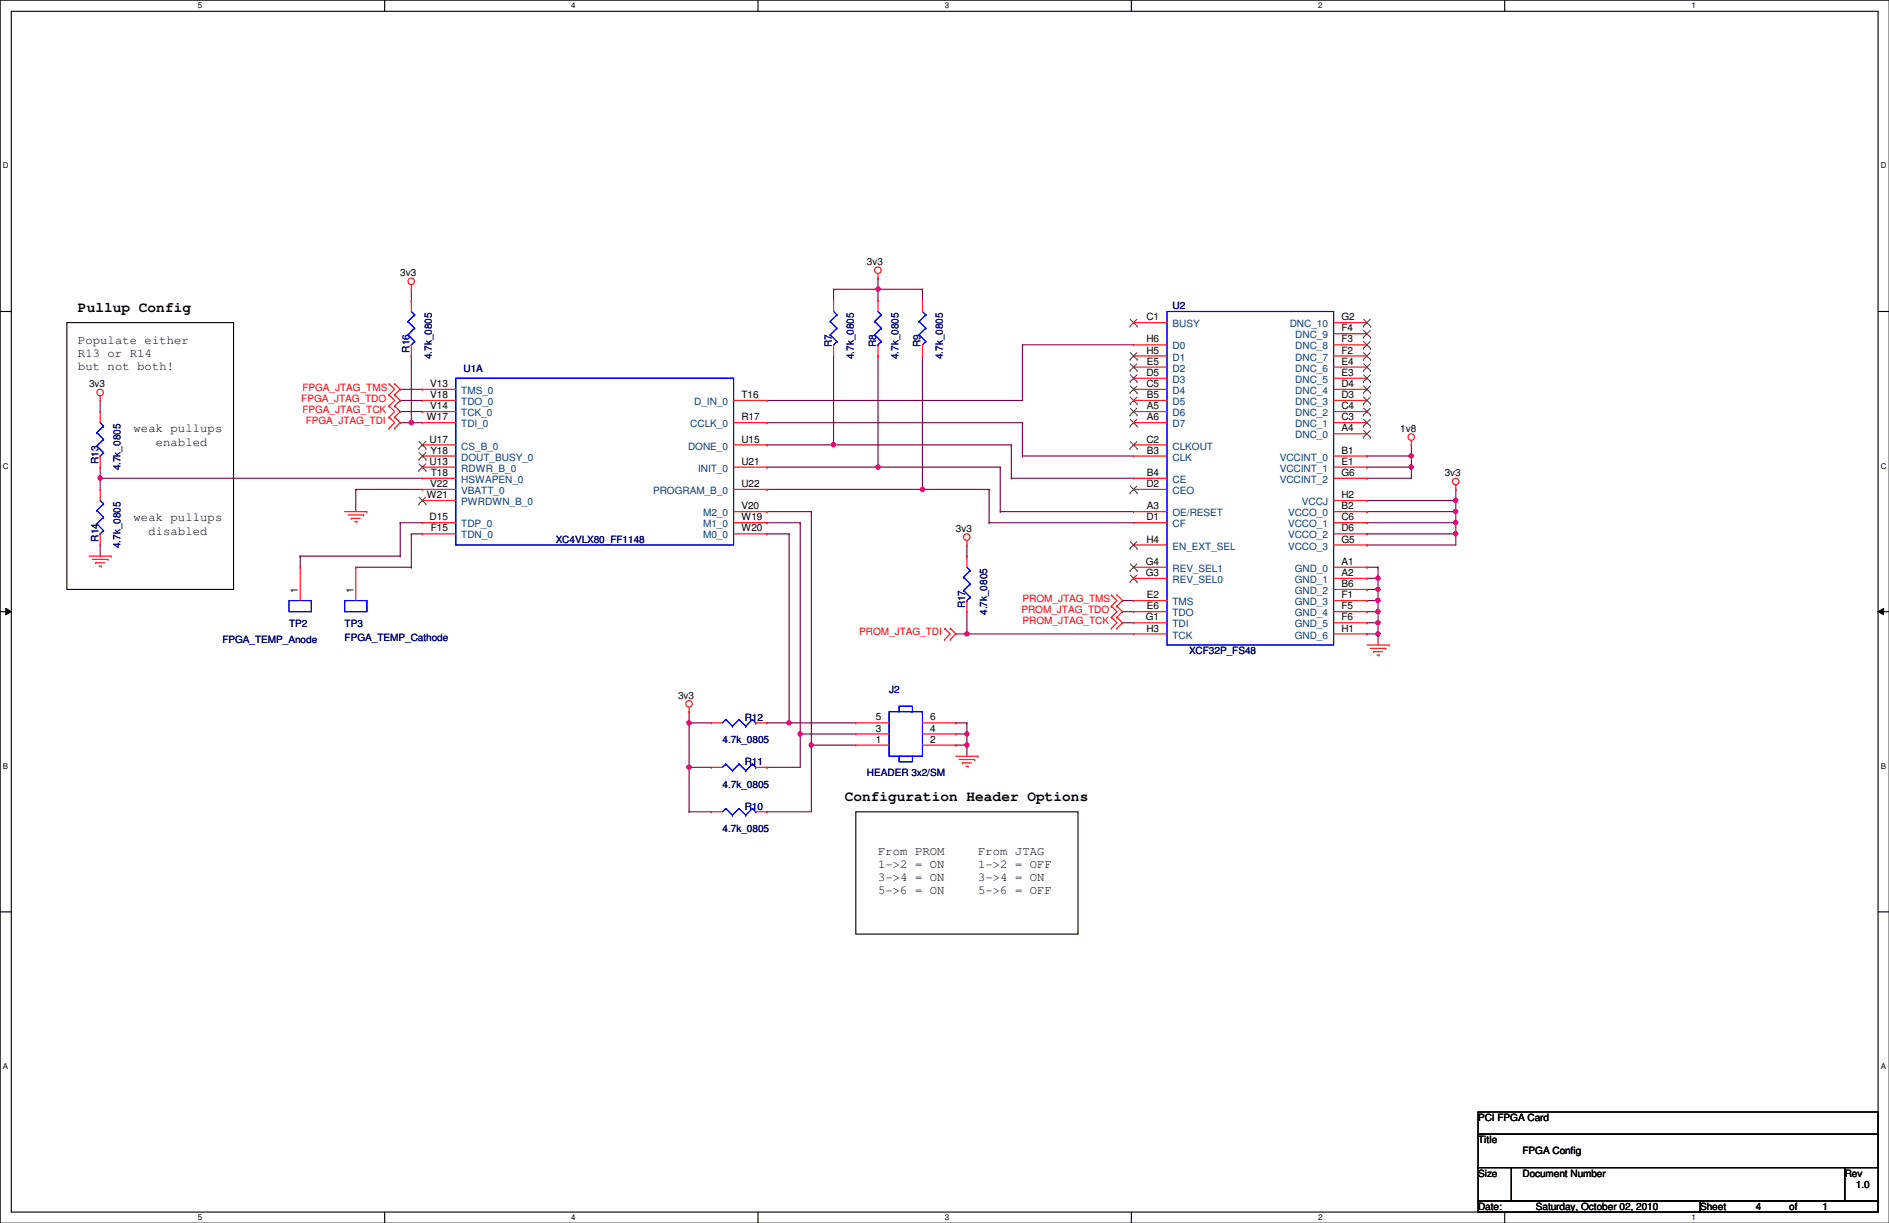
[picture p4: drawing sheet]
<svg xmlns="http://www.w3.org/2000/svg" width="432mm" height="279mm" viewBox="0 0 432 279" stroke-linecap="round" stroke-linejoin="round" font-family="sans-serif">
<path d="M0 0h431.8v279.4h-431.8zM2.6 2.6h426.7v274.3h-426.7z" fill="none" stroke="#000" stroke-width=".25"/>
<g fill="#fff">
<path d="M45.3 .3h.9v2h-.9z"/>
<path d="M45.3 277.2h.9v1.9h-.9z"/>
</g>
<path d="M87.9 0v2.6M87.9 276.9v2.5" fill="none" stroke="#000" stroke-width=".25"/>
<g fill="#fff">
<path d="M130.6 .3h1v2h-1z"/>
<path d="M130.6 277.2h1v1.9h-1z"/>
</g>
<path d="M173.3 0v2.6M173.3 276.9v2.5" fill="none" stroke="#000" stroke-width=".25"/>
<g fill="#fff">
<path d="M215.9 .3h1v2h-1z"/>
<path d="M215.9 277.2h1v1.9h-1z"/>
</g>
<path d="M258.6 0v2.6M258.6 276.9v2.5" fill="none" stroke="#000" stroke-width=".25"/>
<g fill="#fff">
<path d="M301.3 .3h1v2h-1z"/>
<path d="M301.3 277.2h1v1.9h-1z"/>
</g>
<path d="M344 0v2.6M344 276.9v2.5" fill="none" stroke="#000" stroke-width=".25"/>
<g fill="#fff">
<path d="M386.6 .3h1v2h-1z"/>
<path d="M386.6 277.2h1v1.9h-1z"/>
<path d="M.7 36.9h1.2v2h-1.2z"/>
<path d="M429.9 36.9h1.3v2h-1.3z"/>
<path d="M.7 105.5h1.2v1.9h-1.2z"/>
<path d="M429.9 105.5h1.3v1.9h-1.3z"/>
</g>
<path d="M0 71.2h2.6M429.3 71.2h2.5" fill="none" stroke="#000" stroke-width=".25"/>
<g fill="#fff">
<path d="M.7 174h1.2v2h-1.2z"/>
<path d="M429.9 174h1.2v2h-1.2z"/>
</g>
<path d="M0 139.7h2.6M429.3 139.7h2.5" fill="none" stroke="#000" stroke-width=".25"/>
<path d="M1.3 139l1.3 .7-1.3 .8zM429.3 139.7l1.3-.7v1.5z" fill="#000"/>
<path d="M1.3 139l1.3 .7-1.3 .8zM429.3 139.7l1.3-.7v1.5z" fill="none" stroke="#000" stroke-width=".23"/>
<g fill="#fff">
<path d="M.7 242.6h1.2v2h-1.2z"/>
<path d="M429.9 242.6h1.2v2h-1.2z"/>
</g>
<path d="M15.3 73.7h38.1v61h-38.1zM195.6 185.5h50.8v27.9h-50.8zM0 208.3h2.6M429.3 208.3h2.5" fill="none" stroke="#000" stroke-width=".25"/>
<path d="M315 139.7h.1M315 139.7v2.6" fill="none" stroke="#800040" stroke-width=".25"/>
<circle cx="315" cy="139.7" r=".49" fill="#f0f"/>
<circle cx="315" cy="139.7" r=".49" fill="none" stroke="#f0f" stroke-width=".25"/>
<path d="M315 134.7h.1M315 134.7v2.5" fill="none" stroke="#800040" stroke-width=".25"/>
<circle cx="315" cy="134.6" r=".49" fill="#f0f"/>
<circle cx="315" cy="134.6" r=".49" fill="none" stroke="#f0f" stroke-width=".25"/>
<path d="M315 132.1h.1M315 132.1v2.6" fill="none" stroke="#800040" stroke-width=".25"/>
<circle cx="315" cy="132.1" r=".49" fill="#f0f"/>
<circle cx="315" cy="132.1" r=".49" fill="none" stroke="#f0f" stroke-width=".25"/>
<g fill="none" stroke="#800040" stroke-width=".25">
<path d="M312.5 129.6h.1M312.5 137.2h.1M312.5 139.7h.1M312.5 134.7h.1M312.5 132.1h.1M312.5 129.6h2.5M312.5 137.2h2.5M312.5 134.7h2.5M315 129.6h.1M315 137.2h.1M315 129.6v2.5h-2.5M315 137.2v2.5h-2.5"/>
<path d="M312.5 142.3h.1M312.5 142.3h2.5"/>
</g>
<circle cx="315" cy="137.2" r=".49" fill="#f0f"/>
<circle cx="315" cy="137.2" r=".49" fill="none" stroke="#f0f" stroke-width=".25"/>
<path d="M315 144.8h.1M315 144.8v2.6" fill="none" stroke="#800040" stroke-width=".25"/>
<circle cx="315" cy="144.8" r=".49" fill="#f0f"/>
<circle cx="315" cy="144.8" r=".49" fill="none" stroke="#f0f" stroke-width=".25"/>
<path d="M91.5 94h.1M91.5 91.5h.1M91.5 88.9h.1M91.5 94h5.1M91.5 91.5h5.1M91.5 88.9h5.1M94 96.6h.1M94 96.6h2.6M312.5 144.8h.1M315 142.3h.1M315 142.3v2.5h-2.5" fill="none" stroke="#800040" stroke-width=".25"/>
<circle cx="315" cy="142.3" r=".49" fill="#f0f"/>
<circle cx="315" cy="142.3" r=".49" fill="none" stroke="#f0f" stroke-width=".25"/>
<g fill="none" stroke="#800040" stroke-width=".25">
<path d="M233.7 78.8h.1M233.7 78.8h25.4M233.7 78.8v12.7M175.3 96.6h.1M175.3 96.6h58.4M233.7 96.6h.1M233.7 96.6v7.6M210.9 111.8h.1M210.9 111.8h15.2M228.6 106.7h.1M228.6 116.9h.1M228.6 106.7v10.2"/>
<path d="M228.6 116.9h30.5M231.2 109.3h.1M231.2 101.6h.1M231.2 109.3h27.9M231.2 101.6v7.7M233.7 104.2h.1M233.7 104.2h25.4M256.6 139.7h.1M256.6 137.2h.1M256.6 139.7h2.5M256.6 137.2h2.5M221 144.8h.1"/>
<path d="M221 144.8h38.1"/>
</g>
<circle cx="210.8" cy="111.8" r=".49" fill="#f0f"/>
<circle cx="210.8" cy="111.8" r=".49" fill="none" stroke="#f0f" stroke-width=".25"/>
<path d="M175.3 91.5h.1M175.3 91.5h58.4M190.5 101.6h.1M190.5 101.6h40.7M226.1 111.8h.1M226.1 119.4h.1M226.1 111.8v7.6M226.1 119.4h33" fill="none" stroke="#800040" stroke-width=".25"/>
<circle cx="190.5" cy="101.6" r=".49" fill="#f0f"/>
<circle cx="190.5" cy="101.6" r=".49" fill="none" stroke="#f0f" stroke-width=".25"/>
<path d="M200.7 106.7h.1M200.7 106.7h27.9" fill="none" stroke="#800040" stroke-width=".25"/>
<circle cx="200.7" cy="106.7" r=".49" fill="#f0f"/>
<circle cx="200.7" cy="106.7" r=".49" fill="none" stroke="#f0f" stroke-width=".25"/>
<g fill="none" stroke="#800040" stroke-width=".25">
<path d="M200.7 66.1h.1M200.7 63.5h.1M200.7 63.5v2.6M200.7 66.1h10.2M210.9 66.1h.1M210.9 66.1v2.5M190.5 81.3h.1M190.5 81.3v20.3h-15.2M200.7 81.3h.1M200.7 81.3v25.4h-25.4M210.9 81.3h.1M210.9 81.3v30.5"/>
<path d="M175.3 101.6h.1M175.3 106.7h.1"/>
</g>
<circle cx="200.7" cy="66.1" r=".49" fill="#f0f"/>
<circle cx="200.7" cy="66.1" r=".49" fill="none" stroke="#f0f" stroke-width=".25"/>
<path d="M190.5 66.1h.1M190.5 66.1v2.5M190.5 66.1h10.2M200.7 66.1h.1M200.7 66.1v2.5M312.5 116.9h.1M312.5 116.9h20.3" fill="none" stroke="#800040" stroke-width=".25"/>
<circle cx="332.8" cy="116.9" r=".49" fill="#f0f"/>
<circle cx="332.8" cy="116.9" r=".49" fill="none" stroke="#f0f" stroke-width=".25"/>
<path d="M312.5 119.4h.1M312.5 119.4h20.3M332.8 122h.1M332.8 122v2.5" fill="none" stroke="#800040" stroke-width=".25"/>
<circle cx="332.8" cy="119.4" r=".49" fill="#f0f"/>
<circle cx="332.8" cy="119.4" r=".49" fill="none" stroke="#f0f" stroke-width=".25"/>
<path d="M312.5 122h.1M312.5 122h20.3" fill="none" stroke="#800040" stroke-width=".25"/>
<circle cx="332.8" cy="121.9" r=".49" fill="#f0f"/>
<circle cx="332.8" cy="121.9" r=".49" fill="none" stroke="#f0f" stroke-width=".25"/>
<path d="M312.5 114.3h.1M312.5 114.3h20.3M312.5 124.5h.1M312.5 124.5h20.3" fill="none" stroke="#800040" stroke-width=".25"/>
<circle cx="332.8" cy="114.3" r=".49" fill="#f0f"/>
<circle cx="332.8" cy="114.3" r=".49" fill="none" stroke="#f0f" stroke-width=".25"/>
<path d="M322.6 106.7h.1M322.6 106.7v2.6" fill="none" stroke="#800040" stroke-width=".25"/>
<circle cx="322.6" cy="106.7" r=".49" fill="#f0f"/>
<circle cx="322.6" cy="106.7" r=".49" fill="none" stroke="#f0f" stroke-width=".25"/>
<path d="M312.5 104.2h.1M312.5 104.2h10.1" fill="none" stroke="#800040" stroke-width=".25"/>
<circle cx="322.6" cy="104.2" r=".49" fill="#f0f"/>
<circle cx="322.6" cy="104.2" r=".49" fill="none" stroke="#f0f" stroke-width=".25"/>
<g fill="none" stroke="#800040" stroke-width=".25">
<path d="M175.3 119.4h.1M175.3 116.9h.1M175.3 119.4h7.6M175.3 116.9h10.2M185.5 116.9h.1M185.5 116.9v53.3M312.5 106.7h.1M312.5 109.3h.1M312.5 109.3h10.1M322.6 104.2h.1M322.6 101.6h.1M322.6 101.6v5.1h-10.1"/>
<path d="M175.3 122h.1M175.3 122h5.1M180.4 122h.1M180.4 122v43.1h-5.1M157.5 175.3h.1M157.5 175.3v10.2M175.3 165.1h.1M175.3 175.3h.1M182.9 167.7h.1M182.9 167.7v7.6h-7.6M157.5 185.5h.1M157.5 185.5h5.1"/>
<path d="M175.3 185.5h.1M175.3 185.5h10.2"/>
</g>
<circle cx="157.5" cy="175.3" r=".49" fill="#f0f"/>
<circle cx="157.5" cy="175.3" r=".49" fill="none" stroke="#f0f" stroke-width=".25"/>
<path d="M157.5 175.3h.1M157.5 165.1h.1M157.5 175.3h5.1M157.5 165.1v10.2" fill="none" stroke="#800040" stroke-width=".25"/>
<circle cx="157.5" cy="165.1" r=".49" fill="#f0f"/>
<circle cx="157.5" cy="165.1" r=".49" fill="none" stroke="#f0f" stroke-width=".25"/>
<path d="M157.5 165.1h.1M157.5 162.6h.1M157.5 165.1h5.1M157.5 162.6v2.5M180.4 165.1h.1M180.4 165.1h15.2" fill="none" stroke="#800040" stroke-width=".25"/>
<circle cx="180.4" cy="165.1" r=".49" fill="#f0f"/>
<circle cx="180.4" cy="165.1" r=".49" fill="none" stroke="#f0f" stroke-width=".25"/>
<path d="M182.9 167.7h.1M182.9 167.7h12.7" fill="none" stroke="#800040" stroke-width=".25"/>
<circle cx="182.9" cy="167.7" r=".49" fill="#f0f"/>
<circle cx="182.9" cy="167.7" r=".49" fill="none" stroke="#f0f" stroke-width=".25"/>
<path d="M185.5 170.2h.1M185.5 170.2h10.1" fill="none" stroke="#800040" stroke-width=".25"/>
<circle cx="185.4" cy="170.2" r=".49" fill="#f0f"/>
<circle cx="185.4" cy="170.2" r=".49" fill="none" stroke="#f0f" stroke-width=".25"/>
<path d="M185.5 170.2h.1M185.5 170.2v15.3M221 165.1h.1M221 170.2h.1M221 165.1v2.6M221 170.2v2.6" fill="none" stroke="#800040" stroke-width=".25"/>
<circle cx="221" cy="170.2" r=".49" fill="#f0f"/>
<circle cx="221" cy="170.2" r=".49" fill="none" stroke="#f0f" stroke-width=".25"/>
<path d="M218.5 165.1h.1M218.5 167.7h.1M218.5 170.2h.1M218.5 165.1h2.5M218.5 167.7h2.5M221 167.7h.1M221 167.7v2.5h-2.5" fill="none" stroke="#800040" stroke-width=".25"/>
<circle cx="221" cy="167.7" r=".49" fill="#f0f"/>
<circle cx="221" cy="167.7" r=".49" fill="none" stroke="#f0f" stroke-width=".25"/>
<g fill="none" stroke="#800040" stroke-width=".25">
<path d="M22.9 94h.1M22.9 91.5v2.5M22.9 109.3h.1M22.9 109.3h73.7M22.9 106.7v2.6M91.5 119.4h.1M91.5 119.4v7.6M91.5 119.4h5.1M175.3 111.8h.1M175.3 111.8h35.6M182.9 119.4h.1M182.9 119.4v48.3"/>
<path d="M332.8 119.4h.1M332.8 114.3h.1M332.8 111.8h.1M332.8 116.9h.1M332.8 111.8v10.2M68.6 127h.1M68.6 127h22.9M68.6 127v2.6M81.3 129.6h.1M81.3 129.6h12.7M91.5 127h.1M94 122h.1"/>
<path d="M94 129.6h.1M94 122h2.6M94 122v7.6"/>
</g>
<circle cx="22.9" cy="109.2" r=".49" fill="#f0f"/>
<circle cx="22.9" cy="109.2" r=".49" fill="none" stroke="#f0f" stroke-width=".25"/>
<path d="M94 81.3h.1M94 81.3v15.3M22.9 109.3h.1M22.9 109.3v2.5M81.3 111.8h.1M81.3 111.8h15.3M81.3 111.8v5.1M22.9 127h.1M22.9 124.5v2.5" fill="none" stroke="#800040" stroke-width=".25"/>
<circle cx="94" cy="96.5" r=".49" fill="#f0f"/>
<circle cx="94" cy="96.5" r=".49" fill="none" stroke="#f0f" stroke-width=".25"/>
<path d="M94 68.6h.1M94 66.1v2.5M91.5 96.6h.1M91.5 96.6h2.5M221 127h.1M221 139.7h.1M221 124.5v2.5M221 139.7v5.1" fill="none" stroke="#800040" stroke-width=".25"/>
<circle cx="221" cy="144.8" r=".49" fill="#f0f"/>
<circle cx="221" cy="144.8" r=".49" fill="none" stroke="#f0f" stroke-width=".25"/>
<path d="M218.5 144.8h.1M218.5 144.8h2.5M256.6 142.3h.1M256.6 142.3h2.5" fill="none" stroke="#800040" stroke-width=".25"/>
<g fill="none" stroke="#f00" stroke-width=".25">
<path d="M94 66.1h.1M94 68.6h.1M94 65.1v1M94 68.6v2.6M94 78.8v2.5M190.5 68.6h.1M190.5 68.6v2.6M190.5 78.8v2.5M200.7 63.5h.1M200.7 68.6h.1M200.7 62.5v1M200.7 68.6v2.6"/>
<path d="M200.7 78.8v2.5M210.9 68.6h.1M210.9 68.6v2.6M210.9 78.8v2.5M259.1 73.7h.1M259.1 78.8h.1M259.1 73.7h7.6M259.1 78.8h7.6M304.8 73.7h7.7M304.8 78.8h7.7M304.8 76.2h7.7M312.5 78.8h.1"/>
<path d="M312.5 76.2h.1M312.5 73.7h.1M22.9 91.5h.1M22.9 94h.1M22.9 90.5v1M22.9 94v2.6M88.9 95.3h.1M88.9 97.8h.1M88.9 92.8h.1M88.9 90.2h.1M88.9 87.7h.1M88.9 95.3l1.3 1.3-1.3 1.2"/>
<path d="M88.9 92.8l1.3 1.2-1.3 1.3M88.9 90.2l1.3 1.3-1.3 1.3M88.9 87.7l1.3 1.2-1.3 1.3M90.2 97.8h.1M90.2 95.3h.1M90.2 92.8h.1M90.2 90.2h.1M90.2 87.7h.1M90.2 95.3l1.3 1.3-1.3 1.2M90.2 92.8l1.3 1.2-1.3 1.3M90.2 90.2l1.3 1.3-1.3 1.3M90.2 87.7l1.3 1.2-1.3 1.3"/>
<path d="M94 81.3h.1M96.6 88.9h.1M96.6 91.5h.1M96.6 94h.1M96.6 96.6h.1M96.6 88.9h7.6M96.6 91.5h7.6M96.6 94h7.6M96.6 96.6h7.6M167.7 91.5h7.6M167.7 96.6h7.6M175.3 96.6h.1"/>
<path d="M175.3 91.5h.1M190.5 81.3h.1M200.7 81.3h.1M210.9 81.3h.1M259.1 81.3h.1M259.1 83.9h.1M259.1 86.4h.1M259.1 88.9h.1M259.1 91.5h.1M259.1 94h.1M259.1 96.6h.1M259.1 81.3h7.6"/>
<path d="M259.1 83.9h7.6M259.1 86.4h7.6M259.1 88.9h7.6M259.1 91.5h7.6M259.1 94h7.6M259.1 96.6h7.6M304.8 81.3h7.7M304.8 83.9h7.7M304.8 86.4h7.7M304.8 88.9h7.7M304.8 91.5h7.7M304.8 94h7.7"/>
<path d="M304.8 96.6h7.7M304.8 99.1h7.7M312.5 99.1h.1M312.5 96.6h.1M312.5 94h.1M312.5 91.5h.1M312.5 88.9h.1M312.5 86.4h.1M312.5 83.9h.1M312.5 81.3h.1M22.9 111.8h.1M22.9 106.7h.1"/>
<path d="M22.9 104.2v2.5M22.9 111.8v2.5M78.8 116.9h5.1M79.5 117.6h3.6M80.3 118.4h.1M80.3 118.4h2M81.1 119.2h.5M81.6 119.2h.1M83.1 117.6h.1M83.9 116.9h.1M96.6 109.3h.1M96.6 111.8h.1"/>
<path d="M96.6 114.3h.1M96.6 119.4h.1M96.6 101.6h.1M96.6 106.7h.1M96.6 104.2h.1M96.6 109.3h7.6M96.6 111.8h7.6M96.6 104.2h7.6M96.6 101.6h7.6M96.6 119.4h7.6M96.6 106.7h7.6M96.6 114.3h7.6"/>
<path d="M167.7 116.9h7.6M167.7 111.8h7.6M167.7 101.6h7.6M167.7 119.4h7.6M167.7 106.7h7.6M175.3 111.8h.1M175.3 106.7h.1M175.3 101.6h.1M175.3 116.9h.1M175.3 119.4h.1M259.1 109.3h.1M259.1 111.8h.1"/>
<path d="M259.1 104.2h.1M259.1 101.6h.1M259.1 119.4h.1M259.1 116.9h.1M259.1 116.9h7.6M259.1 109.3h7.6M259.1 111.8h7.6M259.1 104.2h7.6M259.1 101.6h7.6M259.1 119.4h7.6M304.8 116.9h7.7M304.8 109.3h7.7"/>
<path d="M304.8 104.2h7.7M304.8 119.4h7.7M304.8 106.7h7.7M304.8 114.3h7.7M312.5 104.2h.1M312.5 106.7h.1M312.5 109.3h.1M312.5 114.3h.1M312.5 116.9h.1M312.5 119.4h.1M322.6 101.6h.1M322.6 100.6v1"/>
<path d="M332.8 111.8h.1M332.8 110.8v1M20.4 127h5M21.1 127.8h3.6M21.9 128.6h.1M21.9 128.6h2M22.6 129.3h.6M22.9 124.5h.1M22.9 122v2.5M23.2 129.3h.1M24.7 127.8h.1M25.4 127h.1"/>
<path d="M68.6 129.6h.1M68.6 129.6v7.6M81.3 129.6h.1M81.3 129.6v7.6M96.6 122h.1M96.6 122h7.6M167.7 122h7.6M175.3 122h.1M221 124.5h.1M221 127h.1M221 139.7h.1M221 123.5v1"/>
<path d="M221 127v2.6M221 137.2v2.5M254 138.5h.1M254 135.9h.1M254 138.5l1.3 1.2-1.3 1.3M254 135.9l1.3 1.3-1.3 1.3M255.3 138.5h.1M255.3 135.9h.1M255.3 138.5l1.3 1.2-1.3 1.3M255.3 135.9l1.3 1.3-1.3 1.3M259.1 124.5h.1M259.1 132.1h.1"/>
<path d="M259.1 129.6h.1M259.1 139.7h.1M259.1 137.2h.1M259.1 124.5h7.6M259.1 129.6h7.6M259.1 132.1h7.6M259.1 137.2h7.6M259.1 139.7h7.6M304.8 124.5h7.7M304.8 129.6h7.7M304.8 132.1h7.7M304.8 134.7h7.7"/>
<path d="M304.8 137.2h7.7M304.8 139.7h7.7M304.8 122h7.7M312.5 129.6h.1M312.5 132.1h.1M312.5 134.7h.1M312.5 137.2h.1M312.5 139.7h.1M312.5 122h.1M312.5 124.5h.1M215.9 143.6h.1M215.9 146.1h.1"/>
<path d="M215.9 143.6l1.3 1.2-1.3 1.3M217.2 146.1h.1M217.2 143.6h.1M217.2 143.6l1.3 1.2-1.3 1.3M254 141h.1M254 143.6h.1M254 141l1.3 1.3-1.3 1.3M255.3 143.6h.1M255.3 141h.1M255.3 141l1.3 1.3-1.3 1.3M259.1 144.8h.1M259.1 142.3h.1"/>
<path d="M259.1 142.3h7.6M259.1 144.8h7.6M304.8 142.3h7.7M304.8 144.8h7.7M312.5 142.3h.1M312.5 144.8h.1M312.5 147.4h5M313.2 148.1h3.6M314 148.9h.1M314 148.9h2M314.7 149.6h.6M315.3 149.6h.1"/>
<path d="M316.8 148.1h.1M317.5 147.4h.1M157.5 162.6h.1M157.5 161.6v1M162.6 165.1h.1M162.6 175.3h.1M162.6 165.1h2.5M162.6 175.3h2.5M172.8 165.1h2.5M172.8 175.3h2.5M175.3 165.1h.1M175.3 175.3h.1"/>
<path d="M195.6 170.2h.1M195.6 167.7h.1M195.6 165.1h.1M195.6 165.1h7.6M195.6 170.2h7.6M195.6 167.7h7.6M210.9 165.1h7.6M210.9 170.2h7.6M210.9 167.7h7.6M218.5 170.2h.1M218.5 167.7h.1M218.5 165.1h.1"/>
<path d="M218.5 172.8h5.1M219.2 173.5h3.6M220 174.3h.1M220 174.3h2M220.8 175h.5M221.3 175h.1M222.8 173.5h.1M223.6 172.8h.1M162.6 185.5h.1M162.6 185.5h2.5M172.8 185.5h2.5M175.3 185.5h.1"/>
<circle cx="94" cy="64.3" r=".75"/>
<circle cx="200.7" cy="61.7" r=".75"/>
<circle cx="22.9" cy="89.7" r=".75"/>
<circle cx="322.6" cy="99.8" r=".75"/>
<circle cx="332.8" cy="110" r=".75"/>
<circle cx="221" cy="122.7" r=".75"/>
<circle cx="157.5" cy="160.8" r=".75"/>
</g>
<path d="M337.9 254h91.4v5.1h-91.4zM337.9 259.1h91.4v7.6h-91.4zM337.9 266.7h7.6v7.7h-7.6zM337.9 274.4h50.8v2.5h-50.8zM345.5 266.7h76.2v7.7h-76.2zM388.7 274.4h40.6v2.5h-40.6zM421.7 266.7h7.6v7.7h-7.6z" fill="none" stroke="#000" stroke-width=".25"/>
<g fill="none" stroke="#00f" stroke-width=".25">
<path d="M93.3 73.4h.1M93.3 76.5h.1M93.3 73.4l1.5 1.6M93.3 76.5l1.5 1.5M94 78.8h.1M94 71.2l.8 .7M94.8 71.9h.1M94.8 75h.1M94.8 78h.1M94.8 71.9l-1.5 1.5M94.8 75l-1.5 1.5M94.8 78l-.8 .8"/>
<path d="M189.8 73.4h.1M189.8 76.5h.1M189.8 73.4l1.5 1.6M189.8 76.5l1.5 1.5M190.5 78.8h.1M190.5 71.2l.8 .7M191.3 71.9h.1M191.3 75h.1M191.3 78h.1M191.3 71.9l-1.5 1.5M191.3 75l-1.5 1.5M191.3 78l-.8 .8"/>
<path d="M199.9 73.4h.1M199.9 76.5h.1M199.9 73.4l1.6 1.6M199.9 76.5l1.6 1.5M200.7 78.8h.1M200.7 71.2l.8 .7M201.5 71.9h.1M201.5 75h.1M201.5 78h.1M201.5 71.9l-1.6 1.5M201.5 75l-1.6 1.5M201.5 78l-.8 .8"/>
<path d="M210.1 73.4h.1M210.1 76.5h.1M210.1 73.4l1.5 1.6M210.1 76.5l1.5 1.5M210.9 78.8h.1M210.9 71.2l.7 .7M211.6 71.9h.1M211.6 75h.1M211.6 78h.1M211.6 71.9l-1.5 1.5M211.6 75l-1.5 1.5M211.6 78l-.7 .8"/>
<path d="M266.7 71.2h38.1v76.2h-38.1zM22.1 98.8h.1M22.1 98.8l1.6 1.6M22.9 96.6l.8 .7M23.7 97.3h.1M23.7 97.3l-1.6 1.5M104.2 86.4h63.5v38.1h-63.5zM22.1 116.6h.1M22.1 119.7h.1M22.1 101.9h.1M22.1 116.6l1.6 1.6M22.1 119.7l1.6 1.5"/>
<path d="M22.1 101.9l1.6 1.5M22.9 104.2h.1M22.9 114.3l.8 .8M23.7 115.1h.1M23.7 118.2h.1M23.7 100.4h.1M23.7 103.4h.1M23.7 115.1l-1.6 1.5M23.7 118.2l-1.6 1.5M23.7 100.4l-1.6 1.5M23.7 103.4l-.8 .8M22.9 122h.1"/>
<path d="M23.7 121.2h.1M23.7 121.2l-.8 .8M66.1 137.2h5.1v2.5h-5.1zM78.8 137.2h5.1v2.5h-5.1zM220.3 131.9h.1M220.3 134.9h.1M220.3 131.9l1.5 1.5M220.3 134.9l1.5 1.5M221 137.2h.1M221 129.6l.8 .7M221.8 130.3h.1M221.8 133.4h.1"/>
<path d="M221.8 136.4h.1M221.8 130.3l-1.5 1.6M221.8 133.4l-1.5 1.5M221.8 136.4l-.8 .8M165.9 164.4h.1M165.9 174.5h.1M165.9 164.4l-.8 .7M165.9 164.4l1.5 1.5M165.9 174.5l-.8 .8M165.9 174.5l1.5 1.6M167.4 165.9h.1M167.4 176.1h.1"/>
<path d="M169 164.4h.1M169 174.5h.1M169 164.4l-1.6 1.5M169 164.4l1.5 1.5M169 174.5l-1.6 1.6M169 174.5l1.5 1.6M170.5 165.9h.1M170.5 176.1h.1M172 164.4h.1M172 174.5h.1M172 164.4l-1.5 1.5M172 164.4l.8 .7"/>
<path d="M172 174.5l-1.5 1.6M172 174.5l.8 .8M172.8 165.1h.1M172.8 175.3h.1M203.2 162.6h7.7v10.2h-7.7zM205.5 162.6v-1.3h3.1v1.3h-.3M205.8 172.8h-.3v1.2h3.1v-1.2M165.9 184.7h.1M165.9 184.7l-.8 .8M165.9 184.7l1.5 1.5M167.4 186.2h.1M169 184.7h.1"/>
<path d="M169 184.7l-1.6 1.5M169 184.7l1.5 1.5M170.5 186.2h.1M172 184.7h.1M172 184.7l-1.5 1.5M172 184.7l.8 .8M172.8 185.5h.1"/>
</g>
<g fill="none" stroke="#804000" stroke-width=".23">
<path d="M258.3 74.5h.1M258.4 72.9l1.5 1.6M259.9 72.9l-1.6 1.6M259.9 74.5h.1M311.7 79.6h.1M311.7 77h.1M311.7 74.5h.1M311.7 78l1.6 1.6M311.7 75.5l1.6 1.5M311.7 72.9l1.6 1.6M313.2 78l-1.5 1.6M313.2 75.5l-1.5 1.5"/>
<path d="M313.2 72.9l-1.5 1.6M313.3 79.6h.1M313.3 77h.1M313.3 74.5h.1M258.3 82.1h.1M258.3 84.7h.1M258.3 87.2h.1M258.3 89.7h.1M258.3 92.3h.1M258.3 94.8h.1M258.3 97.4h.1M258.4 80.6l1.5 1.5"/>
<path d="M258.4 83.1l1.5 1.6M258.4 85.6l1.5 1.6M258.4 88.2l1.5 1.5M258.4 90.7l1.5 1.6M258.4 93.3l1.5 1.5M258.4 95.8l1.5 1.6M259.9 80.6l-1.6 1.5M259.9 83.1l-1.6 1.6M259.9 85.6l-1.6 1.6M259.9 88.2l-1.6 1.5M259.9 90.7l-1.6 1.6M259.9 93.3l-1.6 1.5"/>
<path d="M259.9 95.8l-1.6 1.6M259.9 82.1h.1M259.9 84.7h.1M259.9 87.2h.1M259.9 89.7h.1M259.9 92.3h.1M259.9 94.8h.1M259.9 97.4h.1M311.7 99.9h.1M311.7 97.4h.1M311.7 94.8h.1M311.7 92.3h.1"/>
<path d="M311.7 89.7h.1M311.7 87.2h.1M311.7 84.7h.1M311.7 82.1h.1M311.7 98.3l1.6 1.6M311.7 95.8l1.6 1.6M311.7 93.3l1.6 1.5M311.7 90.7l1.6 1.6M311.7 88.2l1.6 1.5M311.7 85.6l1.6 1.6M311.7 83.1l1.6 1.6M311.7 80.6l1.6 1.5"/>
<path d="M313.2 98.3l-1.5 1.6M313.2 95.8l-1.5 1.6M313.2 93.3l-1.5 1.5M313.2 90.7l-1.5 1.6M313.2 88.2l-1.5 1.5M313.2 85.6l-1.5 1.6M313.2 83.1l-1.5 1.6M313.2 80.6l-1.5 1.5M313.3 99.9h.1M313.3 97.4h.1M313.3 94.8h.1M313.3 92.3h.1"/>
<path d="M313.3 89.7h.1M313.3 87.2h.1M313.3 84.7h.1M313.3 82.1h.1M95.8 115.1h.1M95.8 102.4h.1M95.8 107.5h.1M95.8 105h.1M95.8 113.6l1.6 1.5M95.8 100.9l1.6 1.5M95.8 106l1.6 1.5M95.8 103.4l1.6 1.6"/>
<path d="M97.3 113.6l-1.5 1.5M97.3 100.9l-1.5 1.5M97.3 106l-1.5 1.5M97.3 103.4l-1.5 1.6M97.4 115.1h.1M97.4 102.4h.1M97.4 107.5h.1M97.4 105h.1M258.3 112.6h.1M258.3 102.4h.1M258.4 111l1.5 1.6M258.4 100.9l1.5 1.5"/>
<path d="M259.9 111l-1.6 1.6M259.9 100.9l-1.6 1.5M259.9 112.6h.1M259.9 102.4h.1M258.3 125.3h.1M258.3 132.9h.1M258.3 130.4h.1M258.4 123.7l1.5 1.6M258.4 131.4l1.5 1.5M258.4 128.8l1.5 1.6M259.9 128.8l-1.6 1.6M259.9 123.7l-1.6 1.6"/>
<path d="M259.9 131.4l-1.6 1.5M259.9 125.3h.1M259.9 132.9h.1M259.9 130.4h.1"/>
</g>
<circle cx="315" cy="139.7" r=".49" fill="#f0f"/>
<circle cx="315" cy="139.7" r=".49" fill="none" stroke="#f0f" stroke-width=".25"/>
<circle cx="315" cy="134.6" r=".49" fill="#f0f"/>
<circle cx="315" cy="134.6" r=".49" fill="none" stroke="#f0f" stroke-width=".25"/>
<circle cx="315" cy="132.1" r=".49" fill="#f0f"/>
<circle cx="315" cy="132.1" r=".49" fill="none" stroke="#f0f" stroke-width=".25"/>
<circle cx="315" cy="137.2" r=".49" fill="#f0f"/>
<circle cx="315" cy="137.2" r=".49" fill="none" stroke="#f0f" stroke-width=".25"/>
<circle cx="315" cy="144.8" r=".49" fill="#f0f"/>
<circle cx="315" cy="144.8" r=".49" fill="none" stroke="#f0f" stroke-width=".25"/>
<circle cx="315" cy="142.3" r=".49" fill="#f0f"/>
<circle cx="315" cy="142.3" r=".49" fill="none" stroke="#f0f" stroke-width=".25"/>
<circle cx="210.8" cy="111.8" r=".49" fill="#f0f"/>
<circle cx="210.8" cy="111.8" r=".49" fill="none" stroke="#f0f" stroke-width=".25"/>
<circle cx="190.5" cy="101.6" r=".49" fill="#f0f"/>
<circle cx="190.5" cy="101.6" r=".49" fill="none" stroke="#f0f" stroke-width=".25"/>
<circle cx="200.7" cy="106.7" r=".49" fill="#f0f"/>
<circle cx="200.7" cy="106.7" r=".49" fill="none" stroke="#f0f" stroke-width=".25"/>
<circle cx="200.7" cy="66.1" r=".49" fill="#f0f"/>
<circle cx="200.7" cy="66.1" r=".49" fill="none" stroke="#f0f" stroke-width=".25"/>
<circle cx="332.8" cy="116.9" r=".49" fill="#f0f"/>
<circle cx="332.8" cy="116.9" r=".49" fill="none" stroke="#f0f" stroke-width=".25"/>
<circle cx="332.8" cy="119.4" r=".49" fill="#f0f"/>
<circle cx="332.8" cy="119.4" r=".49" fill="none" stroke="#f0f" stroke-width=".25"/>
<circle cx="332.8" cy="121.9" r=".49" fill="#f0f"/>
<circle cx="332.8" cy="121.9" r=".49" fill="none" stroke="#f0f" stroke-width=".25"/>
<circle cx="332.8" cy="114.3" r=".49" fill="#f0f"/>
<circle cx="332.8" cy="114.3" r=".49" fill="none" stroke="#f0f" stroke-width=".25"/>
<circle cx="322.6" cy="106.7" r=".49" fill="#f0f"/>
<circle cx="322.6" cy="106.7" r=".49" fill="none" stroke="#f0f" stroke-width=".25"/>
<circle cx="322.6" cy="104.2" r=".49" fill="#f0f"/>
<circle cx="322.6" cy="104.2" r=".49" fill="none" stroke="#f0f" stroke-width=".25"/>
<circle cx="157.5" cy="175.3" r=".49" fill="#f0f"/>
<circle cx="157.5" cy="175.3" r=".49" fill="none" stroke="#f0f" stroke-width=".25"/>
<circle cx="157.5" cy="165.1" r=".49" fill="#f0f"/>
<circle cx="157.5" cy="165.1" r=".49" fill="none" stroke="#f0f" stroke-width=".25"/>
<circle cx="180.4" cy="165.1" r=".49" fill="#f0f"/>
<circle cx="180.4" cy="165.1" r=".49" fill="none" stroke="#f0f" stroke-width=".25"/>
<circle cx="182.9" cy="167.7" r=".49" fill="#f0f"/>
<circle cx="182.9" cy="167.7" r=".49" fill="none" stroke="#f0f" stroke-width=".25"/>
<circle cx="185.4" cy="170.2" r=".49" fill="#f0f"/>
<circle cx="185.4" cy="170.2" r=".49" fill="none" stroke="#f0f" stroke-width=".25"/>
<circle cx="221" cy="170.2" r=".49" fill="#f0f"/>
<circle cx="221" cy="170.2" r=".49" fill="none" stroke="#f0f" stroke-width=".25"/>
<circle cx="221" cy="167.7" r=".49" fill="#f0f"/>
<circle cx="221" cy="167.7" r=".49" fill="none" stroke="#f0f" stroke-width=".25"/>
<circle cx="22.9" cy="109.2" r=".49" fill="#f0f"/>
<circle cx="22.9" cy="109.2" r=".49" fill="none" stroke="#f0f" stroke-width=".25"/>
<circle cx="94" cy="96.5" r=".49" fill="#f0f"/>
<circle cx="94" cy="96.5" r=".49" fill="none" stroke="#f0f" stroke-width=".25"/>
<circle cx="221" cy="144.8" r=".49" fill="#f0f"/>
<circle cx="221" cy="144.8" r=".49" fill="none" stroke="#f0f" stroke-width=".25"/>
<g font-size="3.3">
<text x="17.8" y="71.3">Pullup Config</text>
<text x="193.1" y="183.1">Configuration Header Options</text>
</g>
<g font-size="2.8">
<text x="17.8" y="78.5">Populate either</text>
<text x="17.8" y="81.5">R13 or R14</text>
<text x="17.8" y="84.5">but not both!</text>
<text x="30.5" y="98.8">weak pullups</text>
<text x="35.6" y="101.8">enabled</text>
<text x="30.5" y="119.1">weak pullups</text>
<text x="33.9" y="122.1">disabled</text>
<text x="200.7" y="195.3">From PROM</text>
<text x="223.6" y="195.3">From JTAG</text>
<text x="200.7" y="198.3">1-&gt;2 = ON</text>
<text x="200.7" y="201.3">3-&gt;4 = ON</text>
<text x="223.6" y="198.3">1-&gt;2 = OFF</text>
<text x="223.6" y="201.3">3-&gt;4 = ON</text>
<text x="200.7" y="204.3">5-&gt;6 = ON</text>
<text x="223.6" y="204.3">5-&gt;6 = OFF</text>
</g>
<g font-size="2.3">
<text x="91.5" y="63.1">3v3</text>
<text x="198.2" y="60.5">3v3</text>
<text x="262" y="73.2">C1</text>
<text x="306.6" y="75.7">F4</text>
<text x="306.6" y="73.2">G2</text>
<text x="262" y="78.2">H6</text>
<text x="262" y="80.8">H5</text>
<text x="262.2" y="83.3">E5</text>
<text x="306.6" y="83.3">E4</text>
<text x="306.6" y="80.8">F2</text>
<text x="306.6" y="78.2">F3</text>
<text x="20.4" y="88.5">3v3</text>
<text x="98.3" y="88.4">V13</text>
<text x="262" y="85.9">D5</text>
<text x="262" y="88.4">C5</text>
<text x="306.6" y="88.4">D4</text>
<text x="306.6" y="85.9">E3</text>
<text x="98.3" y="90.9">V18</text>
<text x="98.3" y="93.5">V14</text>
<text x="169.5" y="90.9">T16</text>
<text x="262.2" y="90.9">B5</text>
<text x="262.2" y="93.5">A5</text>
<text x="306.6" y="93.5">C4</text>
<text x="306.6" y="90.9">D3</text>
<text x="97.6" y="96">W17</text>
<text x="98.2" y="101.1">U17</text>
<text x="169.5" y="101.1">U15</text>
<text x="169.5" y="96">R17</text>
<text x="262" y="101.1">C2</text>
<text x="262.2" y="96">A6</text>
<text x="306.6" y="98.6">A4</text>
<text x="306.6" y="96">C3</text>
<text x="320.1" y="98.6">1v8</text>
<text x="98.2" y="106.2">U13</text>
<text x="98.4" y="103.6">Y18</text>
<text x="169.5" y="106.2">U21</text>
<text x="262.2" y="103.6">B3</text>
<text x="306.6" y="103.6">B1</text>
<text x="306.6" y="106.2">E1</text>
<text x="97.6" y="113.8">W21</text>
<text x="98.3" y="111.3">V22</text>
<text x="98.5" y="108.7">T18</text>
<text x="169.5" y="111.3">U22</text>
<text x="262" y="111.3">D2</text>
<text x="262.2" y="108.7">B4</text>
<text x="306.6" y="108.7">G6</text>
<text x="306.6" y="113.8">H2</text>
<text x="330.2" y="108.8">3v3</text>
<text x="98.2" y="118.9">D15</text>
<text x="169.5" y="116.3">V20</text>
<text x="169.5" y="118.9">W19</text>
<text x="262" y="118.9">D1</text>
<text x="262.2" y="116.3">A3</text>
<text x="306.6" y="116.3">B2</text>
<text x="306.6" y="118.9">C6</text>
<text x="98.5" y="121.4">F15</text>
<text x="169.5" y="121.4">W20</text>
<text x="218.5" y="121.5">3v3</text>
<text x="262" y="124">H4</text>
<text x="306.6" y="121.4">D6</text>
<text x="306.6" y="124">G5</text>
<text x="261.9" y="131.6">G3</text>
<text x="261.9" y="129">G4</text>
<text x="306.6" y="129">A1</text>
<text x="306.6" y="131.6">A2</text>
<text x="68.1" y="135.4" transform="rotate(-90 68.1 135.4)">1</text>
<text x="80.8" y="135.4" transform="rotate(-90 80.8 135.4)">1</text>
<text x="262.2" y="136.7">E2</text>
<text x="306.6" y="134.1">B6</text>
<text x="306.6" y="136.7">F1</text>
<text x="261.9" y="141.7">G1</text>
<text x="262.2" y="139.2">E6</text>
<text x="306.6" y="139.2">F5</text>
<text x="306.6" y="141.7">F6</text>
<text x="262" y="144.3">H3</text>
<text x="306.6" y="144.3">H1</text>
<text x="155" y="159.6">3v3</text>
<text x="200.2" y="167.1">3</text>
<text x="200.2" y="164.6">5</text>
<text x="212.6" y="167.1">4</text>
<text x="212.6" y="164.6">6</text>
<text x="200.2" y="169.7">1</text>
<text x="212.6" y="169.7">2</text>
<text x="337.9" y="256.1">PCI FPGA Card</text>
<text x="337.9" y="261.2">Title</text>
<text x="348" y="263.7">FPGA Config</text>
<text x="337.9" y="268.8">Size</text>
<text x="348" y="268.8">Document Number</text>
<text x="421.7" y="268.8">Rev</text>
<text x="424.2" y="271.4">1.0</text>
<text x="337.9" y="276.4">Date:</text>
<text x="351.1" y="276.4">Saturday, October 02, 2010</text>
<text x="388.7" y="276.4">Sheet</text>
<text x="401.4" y="276.4">4</text>
<text x="409" y="276.4">of</text>
<text x="416.6" y="276.4">1</text>
</g>
<g font-size="2.3" fill="#000080">
<text x="268" y="70.7">U2</text>
<text x="93.6" y="80.6" transform="rotate(-90 93.6 80.6)">R16</text>
<text x="98.7" y="82.1" transform="rotate(-90 98.7 82.1)">4.7k_0805</text>
<text x="190.1" y="79.3" transform="rotate(-90 190.1 79.3)">R7</text>
<text x="195.2" y="82.1" transform="rotate(-90 195.2 82.1)">4.7k_0805</text>
<text x="200.3" y="79.3" transform="rotate(-90 200.3 79.3)">R8</text>
<text x="205.4" y="82.1" transform="rotate(-90 205.4 82.1)">4.7k_0805</text>
<text x="210.4" y="79.3" transform="rotate(-90 210.4 79.3)">R9</text>
<text x="215.5" y="82.1" transform="rotate(-90 215.5 82.1)">4.7k_0805</text>
<text x="106" y="84.9">U1A</text>
<text x="22.5" y="106" transform="rotate(-90 22.5 106)">R13</text>
<text x="27.6" y="107.5" transform="rotate(-90 27.6 107.5)">4.7k_0805</text>
<text x="22.5" y="123.7" transform="rotate(-90 22.5 123.7)">R14</text>
<text x="27.6" y="125.3" transform="rotate(-90 27.6 125.3)">4.7k_0805</text>
<text x="127" y="124">XC4VLX80_FF1148</text>
<text x="66.1" y="143.3">TP2</text>
<text x="78.8" y="143.3">TP3</text>
<text x="220.6" y="139" transform="rotate(-90 220.6 139)">R17</text>
<text x="225.7" y="140.5" transform="rotate(-90 225.7 140.5)">4.7k_0805</text>
<text x="50.8" y="146.9">FPGA_TEMP_Anode</text>
<text x="78.8" y="146.4">FPGA_TEMP_Cathode</text>
<text x="271.8" y="149.4">XCF32P_FS48</text>
<text x="203.2" y="158.3">J2</text>
<text x="170.2" y="164.7">R12</text>
<text x="165.1" y="169.8">4.7k_0805</text>
<text x="165.1" y="179.9">4.7k_0805</text>
<text x="170.2" y="174.8">R11</text>
<text x="198.2" y="177.4">HEADER 3x2/SM</text>
<text x="170.2" y="185">R10</text>
<text x="165.1" y="190.1">4.7k_0805</text>
</g>
<g font-size="2.3" fill="#004080">
<text x="268" y="74.8">BUSY</text>
<text x="294.8" y="74.8">DNC_10</text>
<text x="296.1" y="77.3">DNC_9</text>
<text x="268" y="79.8">D0</text>
<text x="268" y="82.4">D1</text>
<text x="296.1" y="82.4">DNC_7</text>
<text x="296.1" y="79.8">DNC_8</text>
<text x="268" y="84.9">D2</text>
<text x="268" y="87.5">D3</text>
<text x="296.1" y="87.5">DNC_5</text>
<text x="296.1" y="84.9">DNC_6</text>
<text x="105.5" y="90">TMS_0</text>
<text x="105.5" y="92.5">TDO_0</text>
<text x="105.5" y="95.1">TCK_0</text>
<text x="158.7" y="92.5">D_IN_0</text>
<text x="268" y="90">D4</text>
<text x="268" y="92.5">D5</text>
<text x="268" y="95.1">D6</text>
<text x="296.1" y="95.1">DNC_2</text>
<text x="296.1" y="92.5">DNC_3</text>
<text x="296.1" y="90">DNC_4</text>
<text x="105.5" y="97.6">TDI_0</text>
<text x="157.8" y="97.6">CCLK_0</text>
<text x="268" y="97.6">D7</text>
<text x="296.1" y="100.2">DNC_0</text>
<text x="296.1" y="97.6">DNC_1</text>
<text x="105.5" y="102.7">CS_B_0</text>
<text x="105.5" y="107.8">RDWR_B_0</text>
<text x="105.5" y="105.2">DOUT_BUSY_0</text>
<text x="157.3" y="102.7">DONE_0</text>
<text x="159.6" y="107.8">INIT_0</text>
<text x="268" y="105.2">CLK</text>
<text x="268" y="102.7">CLKOUT</text>
<text x="292.5" y="105.2">VCCINT_0</text>
<text x="292.5" y="107.8">VCCINT_1</text>
<text x="105.5" y="110.3">HSWAPEN_0</text>
<text x="105.5" y="112.9">VBATT_0</text>
<text x="149.3" y="112.9">PROGRAM_B_0</text>
<text x="268" y="110.3">CE</text>
<text x="268" y="112.9">CEO</text>
<text x="292.5" y="110.3">VCCINT_2</text>
<text x="105.5" y="115.4">PWRDWN_B_0</text>
<text x="160.7" y="117.9">M2_0</text>
<text x="268" y="117.9">OE/RESET</text>
<text x="294.4" y="117.9">VCCO_0</text>
<text x="297.6" y="115.4">VCCJ</text>
<text x="105.5" y="123">TDN_0</text>
<text x="105.5" y="120.5">TDP_0</text>
<text x="160.7" y="123">M0_0</text>
<text x="160.7" y="120.5">M1_0</text>
<text x="268" y="120.5">CF</text>
<text x="268" y="125.6">EN_EXT_SEL</text>
<text x="294.4" y="120.5">VCCO_1</text>
<text x="294.4" y="123">VCCO_2</text>
<text x="294.4" y="125.6">VCCO_3</text>
<text x="268" y="130.6">REV_SEL1</text>
<text x="296" y="130.6">GND_0</text>
<text x="268" y="133.2">REV_SEL0</text>
<text x="296" y="133.2">GND_1</text>
<text x="296" y="135.7">GND_2</text>
<text x="268" y="143.3">TDI</text>
<text x="268" y="140.8">TDO</text>
<text x="268" y="138.3">TMS</text>
<text x="296" y="138.3">GND_3</text>
<text x="296" y="140.8">GND_4</text>
<text x="296" y="143.3">GND_5</text>
<text x="268" y="145.9">TCK</text>
<text x="296" y="145.9">GND_6</text>
</g>
<g font-size="2.3" fill="#f00">
<text x="69.1" y="89.2">FPGA_JTAG_TMS</text>
<text x="68.9" y="91.8">FPGA_JTAG_TDO</text>
<text x="69.1" y="94.3">FPGA_JTAG_TCK</text>
<text x="69.9" y="96.9">FPGA_JTAG_TDI</text>
<text x="233.7" y="137.5">PROM_JTAG_TMS</text>
<text x="233.5" y="140">PROM_JTAG_TDO</text>
<text x="233.7" y="142.6">PROM_JTAG_TCK</text>
<text x="196.4" y="145.1">PROM_JTAG_TDI</text>
</g>
<g font-size="1.8">
<text x="45.3" y="1.9">5</text>
<text x="130.6" y="1.9">4</text>
<text x="215.9" y="1.9">3</text>
<text x="301.3" y="1.9">2</text>
<text x="386.6" y="1.9">1</text>
<text x=".7" y="38.5">D</text>
<text x="429.9" y="38.5">D</text>
<text x=".7" y="107.1">C</text>
<text x="429.9" y="107.1">C</text>
<text x=".7" y="175.6">B</text>
<text x="429.9" y="175.6">B</text>
<text x=".7" y="244.2">A</text>
<text x="429.9" y="244.2">A</text>
<text x="45.3" y="278.8">5</text>
<text x="130.6" y="278.8">4</text>
<text x="215.9" y="278.8">3</text>
<text x="301.3" y="278.8">2</text>
<text x="386.6" y="278.8">1</text>
</g>
</svg>
